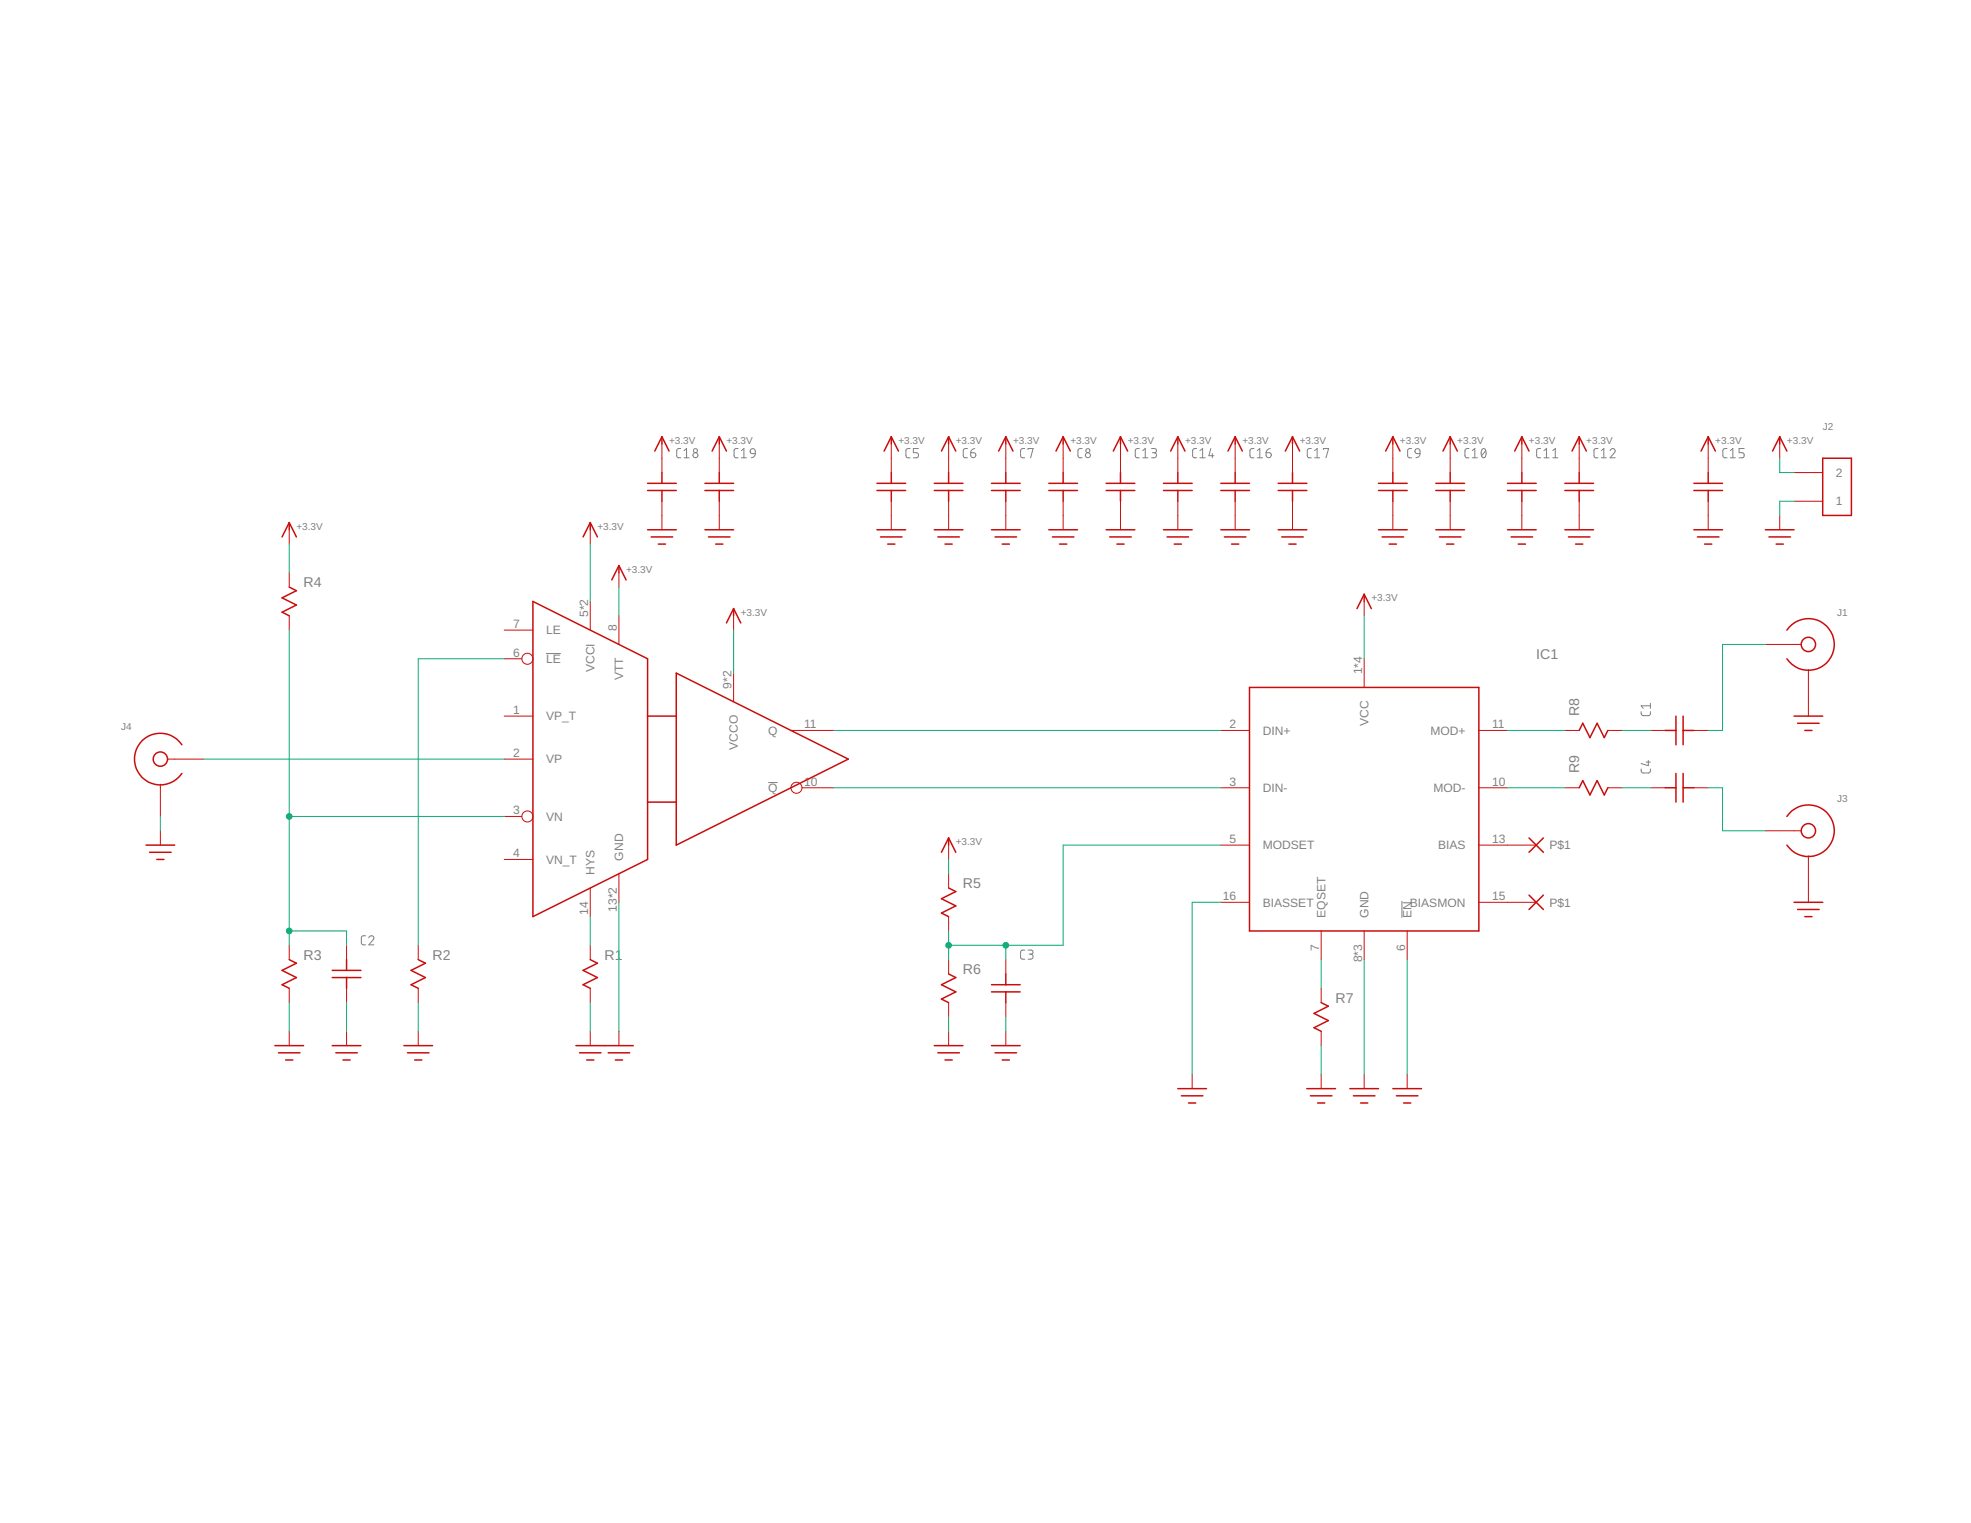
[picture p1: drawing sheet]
<svg xmlns="http://www.w3.org/2000/svg" width="279mm" height="216mm" viewBox="0 0 279 216" stroke-linecap="round" stroke-linejoin="round" font-family="sans-serif">
<g fill="none" stroke="#808080" stroke-width=".14">
<path d="M96.5 63.6h-.4l-.2 .3v.8l.2 .2h.4M97 64.9h.7M97 63.9l.3-.3v1.3M104.6 63.6h-.4l-.1 .3v.8l.1 .2h.4M105.1 64.9h.7M105.1 63.9l.4-.3v1.3M106.4 63.7l.3-.1 .3 .1 .1 .6-.7-.1-.1-.3zM107.1 64.3a.56 .56 0 0 1-.6 .6M129 63.6h-.4l-.2 .3 .1 .9 .5 .1M130.2 63.6h-.7v.6h.4a.36 .36 0 0 1 .3 .3 .36 .36 0 0 1-.3 .4h-.4M137.1 63.6h-.4l-.2 .3 .1 .8 .1 .2h.4M137.6 64.2h.4a.36 .36 0 0 1 .3 .4 .36 .36 0 0 1-.4 .3 .36 .36 0 0 1-.3-.4z"/>
<path d="M138.2 63.6h-.2a.56 .56 0 0 0-.4 .6M145.3 63.6h-.5l-.1 .3v.8l.2 .2h.4M145.7 63.7v-.1h.8l-.4 1.3M153.4 63.6h-.4l-.2 .3v.8l.2 .2h.4M161.5 63.6h-.4l-.2 .3 .1 .8 .1 .2h.4M162 64.9h.7M162 63.9l.3-.3v1.3M163.2 63.6h.5a.3 .3 0 0 1 .2 .3 .3 .3 0 0 1-.2 .3h-.3M163.6 64.2a.36 .36 0 0 1 .4 .3 .36 .36 0 0 1-.4 .4h-.4M169.6 63.6h-.4l-.1 .3v.8l.1 .2h.4M170.1 64.9h.7M170.1 63.9l.4-.3v1.3"/>
<path d="M171.6 63.6l-.2 1h.7M171.9 64.3v.6M177.8 63.6h-.5l-.1 .3v.8l.2 .2h.4M178.2 64.9h.8M178.2 63.9l.4-.3v1.3M179.5 64.2h.4a.36 .36 0 0 1 .3 .4 .36 .36 0 0 1-.4 .3 .36 .36 0 0 1-.3-.4zM180.1 63.6l-.5 .2-.1 .4M185.9 63.6h-.4l-.2 .3v.8l.2 .2h.4M186.4 64.9h.7M186.4 63.9l.3-.3v1.3M187.6 63.7v-.1h.7l-.3 1.3M200.1 63.6h-.4l-.2 .3 .1 .8 .1 .2h.4"/>
<path d="M200.7 63.7l.2-.1 .3 .1 .1 .6-.6-.1-.1-.3zM201.3 64.3a.56 .56 0 0 1-.6 .6M208.2 63.6h-.4l-.1 .3v.8l.1 .2h.4M208.7 64.9h.7M208.7 63.9l.4-.3v1.3M210.1 63.7l.2-.1a.8 .8 0 0 1 .1 1.3h-.1a.82 .82 0 0 1-.2-1.2zM210.6 63.9l-.6 .7M218.4 63.6h-.4l-.2 .3v.8l.2 .2h.4M218.9 64.9h.7M218.9 63.9l.3-.3v1.3M220.1 64.9h.7M220.1 63.9l.4-.3v1.3"/>
<path d="M226.5 63.6h-.4l-.1 .3v.8l.1 .2h.4M227 64.9h.7M227 63.9l.4-.3v1.3M228.2 63.9a.36 .36 0 0 1 .5-.3 .36 .36 0 0 1 .2 .6l-.7 .7h.8M244.8 63.6h-.4l-.2 .3v.8l.2 .2h.4M245.3 64.9h.7M245.3 63.9l.3-.3v1.3M247.2 63.6h-.7v.6h.5a.36 .36 0 0 1 .3 .3 .36 .36 0 0 1-.3 .4h-.5M77.4 92.6h2.1M234 99.7v.7M108.9 110.9h1.3M232.6 100.9l.1 .4 .2 .2 .9-.1 .1-.1 .1-.4"/>
<path d="M232.6 109l.1 .4 .2 .2h.9l.1-.2 .1-.4M233.4 108h.6M233.7 107.8v.7l-1.1-.3M234 100.1h-1.4l.3 .3M51.8 132.7h-.4l-.2 .2v.9l.2 .1h.4M52.3 132.9a.35 .35 0 0 1 .5-.2 .35 .35 0 0 1 .1 .5l-.6 .7h.7M145.3 134.7h-.5l-.1 .3v.8l.2 .2h.4M145.7 134.7h.5a.29 .29 0 0 1 .2 .3 .29 .29 0 0 1-.2 .3h-.3M146.1 135.3a.36 .36 0 0 1 .4 .3 .36 .36 0 0 1-.4 .4h-.4M198.7 127.7v2.4"/>
<circle cx="98.6" cy="64.5" r=".36"/>
<circle cx="98.6" cy="63.9" r=".29"/>
<circle cx="154.2" cy="63.9" r=".29"/>
<circle cx="154.2" cy="64.5" r=".36"/>
</g>
<g fill="none" stroke="#c90d0c" stroke-width=".14">
<path d="M41 75.1v2M83.7 75.1v2M93.8 62.9v4.1M93.8 71.1v4M102 62.9v4.1M102 71.1v4M126.3 62.9v4.1M126.3 71.1v4M134.5 62.9v4.1M134.5 71.1v4M142.6 62.9v4.1M142.6 71.1v4"/>
<path d="M150.7 62.9v4.1M150.7 71.1v4M158.8 62.9v4.1M158.8 71.1v4M167 62.9v4.1M167 71.1v4M175.1 62.9v4.1M175.1 71.1v4M183.2 62.9v4.1M183.2 71.1v4M197.4 62.9v4.1M197.4 71.1v4"/>
<path d="M205.6 62.9v4.1M205.6 71.1v4M215.7 62.9v4.1M215.7 71.1v4M223.9 62.9v4.1M223.9 71.1v4M242.1 62.9v4.1M242.1 71.1v4M252.3 62.9v2.1M252.3 73.1v2M254.3 67h4.1M254.3 71.1h4.1"/>
<path d="M41 81.2v2M41 87.3v2M71.5 89.3h4M71.5 93.4h2.5M83.7 85.3v4M87.7 81.2v2M87.7 87.3v4.1M104 87.3v2M104 95.4v4.1M193.4 85.3v2M193.4 93.4v4.1M250.3 91.4h5"/>
<path d="M256.3 94.9v6.6M22.7 111.2v4.5M22.7 117.8v2M23.7 107.6h5.1M71.5 101.5h4M71.5 107.6h4M71.5 115.7h2.5M112.1 103.5h6.1M113.7 111.7h4.5M134.5 119.8v2M173.1 103.5h4M173.1 111.7h4"/>
<path d="M173.1 119.8h4M209.6 103.5h4.1M209.6 111.7h4.1M209.6 119.8h8.2M221.8 103.5h2.1M221.8 111.7h2.1M227.9 103.5h2.1M227.9 111.7h2.1M234 103.5h2.1M234 111.7h2.1M240.1 103.5h2M240.1 111.7h2"/>
<path d="M250.3 117.8h5M41 134v2M49.1 134v2M59.3 134v2M71.5 121.8h4M83.7 125.9v4M83.7 134v2M87.7 123.8v4.1M134.5 123.8v2.1M134.5 129.9v2.1M134.5 136v2.1M142.6 136v2.1"/>
<path d="M173.1 127.9h4M187.3 132v4M193.4 132v4M199.5 132v4M209.6 127.9h8.2M256.3 121.3v6.6M41 140.1v2M41 146.2v2M49.1 140.1v2M49.1 146.2v2M59.3 140.1v2M59.3 146.2v2"/>
<path d="M83.7 140.1v2M83.7 146.2v2M87.7 146.2v2M134.5 142.1v2.1M134.5 146.2v2M142.6 142.1v2.1M142.6 146.2v2M169 152.3v2M187.3 140.1v2M187.3 146.2v2M187.3 152.3v2M193.4 152.3v2"/>
<path d="M199.5 152.3v2"/>
<circle cx="74.8" cy="93.4" r=".78"/>
<circle cx="74.8" cy="115.7" r=".78"/>
<circle cx="112.9" cy="111.7" r=".78"/>
</g>
<g fill="none" stroke="#c90d0c" stroke-width=".21">
<path d="M41 74.1v1M41 74.1l-1 2M41 74.1l1 2M83.7 74.1v1M83.7 74.1l-1 2M83.7 74.1l1 2M91.8 68.5h4.1M91.8 69.5h4.1M91.8 75.1h4.1M92.3 76.1h3.1M93.3 77.1h1M93.8 61.9v1"/>
<path d="M93.8 67v1.5M93.8 69.5v1.6M93.8 61.9l-1 2M93.8 61.9l1 2M99.9 68.5h4.1M99.9 69.5h4.1M99.9 75.1h4.1M100.4 76.1h3.1M101.5 77.1h1M102 61.9v1M102 67v1.5M102 69.5v1.6"/>
<path d="M102 61.9l-1.1 2M102 61.9l1 2M124.3 68.5h4.1M124.3 69.5h4.1M124.3 75.1h4.1M124.8 76.1h3.1M125.8 77.1h1.1M126.3 61.9v1M126.3 67v1.5M126.3 69.5v1.6M126.3 61.9l-1 2M126.3 61.9l1.1 2"/>
<path d="M132.4 68.5h4.1M132.4 69.5h4.1M132.4 75.1h4.1M132.9 76.1h3.1M134 77.1h1M134.5 61.9v1M134.5 67v1.5M134.5 69.5v1.6M134.5 61.9l-1 2M134.5 61.9l1 2M140.5 68.5h4.1M140.5 69.5h4.1"/>
<path d="M140.5 75.1h4.1M141.1 76.1h3M142.1 77.1h1M142.6 61.9v1M142.6 67v1.5M142.6 69.5v1.6M142.6 61.9l-1 2M142.6 61.9l1 2M148.7 68.5h4M148.7 69.5h4M148.7 75.1h4M149.2 76.1h3"/>
<path d="M150.2 77.1h1M150.7 61.9v1M150.7 67v1.5M150.7 69.5v1.6M150.7 61.9l-1 2M150.7 61.9l1 2M156.8 68.5h4.1M156.8 69.5h4.1M156.8 75.1h4.1M157.3 76.1h3.1M158.3 77.1h1M158.8 61.9v1"/>
<path d="M158.8 67v1.5M158.8 69.5v1.6M158.8 61.9l-1 2M158.8 61.9l1.1 2M164.9 68.5h4.1M164.9 69.5h4.1M164.9 75.1h4.1M165.4 76.1h3.1M166.5 77.1h1M167 61.9v1M167 67v1.5M167 69.5v1.6"/>
<path d="M167 61.9l-1.1 2M167 61.9l1 2M173.1 68.5h4M173.1 69.5h4M173.1 75.1h4M173.6 76.1h3M174.6 77.1h1M175.1 61.9v1M175.1 67v1.5M175.1 69.5v1.6M175.1 61.9l-1 2M175.1 61.9l1 2"/>
<path d="M181.2 68.5h4.1M181.2 69.5h4.1M181.2 75.1h4.1M181.7 76.1h3M182.7 77.1h1M183.2 61.9v1M183.2 67v1.5M183.2 69.5v1.6M183.2 61.9l-1 2M183.2 61.9l1 2M195.4 68.5h4.1M195.4 69.5h4.1"/>
<path d="M195.4 75.1h4.1M195.9 76.1h3.1M196.9 77.1h1.1M197.4 61.9v1M197.4 67v1.5M197.4 69.5v1.6M197.4 61.9l-1 2M197.4 61.9l1.1 2M203.5 68.5h4.1M203.5 69.5h4.1M203.5 75.1h4.1M204 76.1h3.1"/>
<path d="M205.1 77.1h1M205.6 61.9v1M205.6 67v1.5M205.6 69.5v1.6M205.6 61.9l-1 2M205.6 61.9l1 2M213.7 68.5h4.1M213.7 69.5h4.1M213.7 75.1h4.1M214.2 76.1h3.1M215.2 77.1h1M215.7 61.9v1"/>
<path d="M215.7 67v1.5M215.7 69.5v1.6M215.7 61.9l-1 2M215.7 61.9l1 2M221.8 68.5h4.1M221.8 69.5h4.1M221.8 75.1h4.1M222.3 76.1h3.1M223.4 77.1h1M223.9 61.9v1M223.9 67v1.5M223.9 69.5v1.6"/>
<path d="M223.9 61.9l-1.1 2M223.9 61.9l1 2M240.1 68.5h4.1M240.1 69.5h4.1M240.1 75.1h4.1M240.6 76.1h3.1M241.6 77.1h1.1M242.1 61.9v1M242.1 67v1.5M242.1 69.5v1.6M242.1 61.9l-1 2M242.1 61.9l1.1 2"/>
<path d="M250.3 75.1h4M250.8 76.1h3M251.8 77.1h1M252.3 61.9v1M252.3 61.9l-1 2M252.3 61.9l1 2M258.4 65h4v8.1h-4zM41 83.2l1 .5-2 1.1 2 1-2 1 1 .5M75.5 85.3l16.3 8.1v28.4l-16.3 8.1zM87.7 80.2v1M87.7 80.2l-1 2M87.7 80.2l1.1 2"/>
<path d="M95.9 95.4l24.3 12.2-24.3 12.2zM104 86.3v1M104 86.3l-1 2M104 86.3l1 2M177.1 97.5h32.5v34.5h-32.5zM193.4 84.2v1.1M193.4 84.2l-1 2.1M193.4 84.2l1 2.1M253.3 89.3a3.7 3.7 0 0 1 5.5-.7 3.7 3.7 0 0 1 0 5.5 3.7 3.7 0 0 1-5.5-.7M20.7 119.8h4.1M25.8 105.6a3.7 3.7 0 0 0-5.5-.7 3.7 3.7 0 0 0 0 5.5 3.7 3.7 0 0 0 5.5-.8M91.8 101.5h4.1"/>
<path d="M91.8 113.7h4.1M134.5 118.8v1M134.5 118.8l-1 2M134.5 118.8l1 2M216.7 118.8l2.1 2M218.8 118.8l-2.1 2M223.9 103.5l.5-1 1 2.1 1-2.1 1 2.1 .5-1.1M223.9 111.7l.5-1 1 2 1-2 1 2 .5-1M236.1 103.5h1.5M236.1 111.7h1.5M237.6 101.5v4.1M237.6 109.6v4.1"/>
<path d="M238.6 101.5v4.1M238.6 109.6v4.1M238.6 103.5h1.5M238.6 111.7h1.5M253.3 115.7a3.7 3.7 0 0 1 5.5-.7 3.7 3.7 0 0 1 0 5.5 3.7 3.7 0 0 1-5.5-.7M254.3 101.5h4.1M254.8 102.5h3.1M255.8 103.5h1.1M21.2 120.8h3.1M22.2 121.8h1M41 136l1 .5-2 1.1 2 1-2 1 1 .5M47.1 137.6h4.1"/>
<path d="M47.1 138.6h4.1M49.1 136v1.6M49.1 138.6v1.5M59.3 136l1 .5-2 1.1 2 1-2 1 1 .5M83.7 136l1 .5-2 1.1 2 1-2 1 1 .5M134.5 125.9l1 .5-2 1 2 1-2 1 1 .5M134.5 138.1l1 .5-2 1 2 1-2 1 1 .5M140.5 139.6h4.1M142.6 138.1v1.5M216.7 126.9l2.1 2M218.8 126.9l-2.1 2M254.3 127.9h4.1"/>
<path d="M254.8 128.9h3.1M255.8 129.9h1.1M39 148.2h4M39.5 149.2h3M40.5 150.3h1M47.1 148.2h4.1M47.6 149.2h3.1M48.6 150.3h1M57.3 148.2h4M57.8 149.2h3M58.8 150.3h1M81.6 148.2h8.2"/>
<path d="M82.1 149.2h3.1M83.2 150.3h1M86.2 149.2h3.1M87.2 150.3h1M132.4 148.2h4.1M132.9 149.2h3.1M134 150.3h1M140.5 148.2h4.1M140.5 140.6h4.1M141.1 149.2h3M142.1 150.3h1M142.6 140.6v1.5"/>
<path d="M167 154.3h4M167.5 155.3h3M168.5 156.4h1M185.3 154.3h4M185.8 155.3h3M186.8 156.4h1M187.3 142.1l1 .5-2 1.1 2 1-2 1 1 .5M191.3 154.3h4.1M191.9 155.3h3M192.9 156.4h1M197.4 154.3h4.1M198 155.3h3"/>
<path d="M199 156.4h1"/>
<circle cx="256.3" cy="91.4" r="1.02"/>
<circle cx="22.7" cy="107.6" r="1.02"/>
<circle cx="256.3" cy="117.8" r="1.02"/>
</g>
<g fill="none" stroke="#0dab76" stroke-width=".14">
<path d="M41 77.1v4.1M83.7 77.1v8.2M252.3 65v2h2M254.3 71.1h-2v2M41 89.3v44.7M71.5 93.4h-12.2v40.6M87.7 83.2v4.1M104 89.3v6.1M193.4 87.3v6.1M250.3 91.4h-6.1v12.1h-2.1M22.7 115.7v2.1M28.8 107.6h42.7"/>
<path d="M41 115.7h30.5M118.2 103.5h54.9M118.2 111.7h54.9M173.1 119.8h-22.4v14.2h-16.2M213.7 103.5h8.1M213.7 111.7h8.1M230 103.5h4M230 111.7h4M242.1 111.7h2.1v6.1h6.1M41 132h8.1v2M83.7 129.9v4.1M87.7 127.9v18.3"/>
<path d="M134.5 121.8v2M134.5 132v4M142.6 134v2M173.1 127.9h-4.1v24.4M187.3 136v4.1M193.4 136v16.3M199.5 136v16.3M41 142.1v4.1M49.1 142.1v4.1M59.3 142.1v4.1M83.7 142.1v4.1M134.5 144.2v2"/>
<path d="M142.6 144.2v2M187.3 148.2v4.1"/>
</g>
<g fill="#0dab76" stroke="#0dab76" stroke-width=".14">
<circle cx="41" cy="132" r=".4"/>
<circle cx="41" cy="115.7" r=".4"/>
<circle cx="134.5" cy="134" r=".4"/>
<circle cx="142.6" cy="134" r=".4"/>
</g>
<g font-size="2" fill="#808080">
<text x="43" y="83.2">R4</text>
<text x="217.8" y="93.4">IC1</text>
<text x="223.9" y="101.5" transform="rotate(-90 223.9 101.5)">R8</text>
<text x="223.9" y="109.6" transform="rotate(-90 223.9 109.6)">R9</text>
<text x="136.5" y="125.9">R5</text>
<text x="43" y="136">R3</text>
<text x="61.3" y="136">R2</text>
<text x="85.7" y="136">R1</text>
<text x="136.5" y="138.1">R6</text>
<text x="189.3" y="142.1">R7</text>
</g>
<g font-size="1.7" fill="#808080">
<text x="260.3" y="67.6">2</text>
<text x="260.3" y="71.7">1</text>
<text x="72.7" y="89">7</text>
<text x="77.4" y="89.9">LE</text>
<text x="83.4" y="87.5" transform="rotate(-90 83.4 87.5)">5*2</text>
<text x="87.5" y="89.5" transform="rotate(-90 87.5 89.5)">8</text>
<text x="72.7" y="93.1">6</text>
<text x="77.4" y="94">LE</text>
<text x="84.3" y="95.3" transform="rotate(-90 84.3 95.3)">VCCI</text>
<text x="193.1" y="95.6" transform="rotate(-90 193.1 95.6)">1*4</text>
<text x="72.7" y="101.2">1</text>
<text x="88.4" y="96.5" transform="rotate(-90 88.4 96.5)">VTT</text>
<text x="103.7" y="97.6" transform="rotate(-90 103.7 97.6)">9*2</text>
<text x="72.7" y="107.3">2</text>
<text x="77.4" y="102.1">VP_T</text>
<text x="104.6" y="106.3" transform="rotate(-90 104.6 106.3)">VCCO</text>
<text x="108.9" y="104.2">Q</text>
<text x="114" y="103.3">11</text>
<text x="174.3" y="103.3">2</text>
<text x="179" y="104.2">DIN+</text>
<text x="194" y="102.9" transform="rotate(-90 194 102.9)">VCC</text>
<text x="202.8" y="104.2">MOD+</text>
<text x="211.5" y="103.3">11</text>
<text x="77.4" y="108.2">VP</text>
<text x="108.9" y="112.3">Q</text>
<text x="114" y="111.4">10</text>
<text x="174.3" y="111.4">3</text>
<text x="179" y="112.3">DIN-</text>
<text x="203.2" y="112.3">MOD-</text>
<text x="211.5" y="111.4">10</text>
<text x="72.7" y="115.4">3</text>
<text x="77.4" y="116.3">VN</text>
<text x="174.3" y="119.5">5</text>
<text x="211.5" y="119.5">13</text>
<text x="72.7" y="121.5">4</text>
<text x="77.4" y="122.4">VN_T</text>
<text x="84.3" y="124" transform="rotate(-90 84.3 124)">HYS</text>
<text x="88.3" y="122" transform="rotate(-90 88.3 122)">GND</text>
<text x="179" y="120.4">MODSET</text>
<text x="203.8" y="120.4">BIAS</text>
<text x="219.6" y="120.4">P$1</text>
<text x="83.4" y="129.7" transform="rotate(-90 83.4 129.7)">14</text>
<text x="87.5" y="129.3" transform="rotate(-90 87.5 129.3)">13*2</text>
<text x="173.4" y="127.6">16</text>
<text x="179" y="128.5">BIASSET</text>
<text x="187.9" y="130.1" transform="rotate(-90 187.9 130.1)">EQSET</text>
<text x="194" y="130.1" transform="rotate(-90 194 130.1)">GND</text>
<text x="199.8" y="128.5">BIASMON</text>
<text x="200.1" y="130.1" transform="rotate(-90 200.1 130.1)">EN</text>
<text x="211.5" y="127.6">15</text>
<text x="219.6" y="128.5">P$1</text>
<text x="187" y="134.8" transform="rotate(-90 187 134.8)">7</text>
<text x="193.1" y="136.4" transform="rotate(-90 193.1 136.4)">8*3</text>
<text x="199.2" y="134.8" transform="rotate(-90 199.2 134.8)">6</text>
</g>
<g font-size="1.4" fill="#808080">
<text x="94.8" y="62.9">+3.3V</text>
<text x="103" y="62.9">+3.3V</text>
<text x="127.4" y="62.9">+3.3V</text>
<text x="135.5" y="62.9">+3.3V</text>
<text x="143.6" y="62.9">+3.3V</text>
<text x="151.7" y="62.9">+3.3V</text>
<text x="159.9" y="62.9">+3.3V</text>
<text x="168" y="62.9">+3.3V</text>
<text x="176.1" y="62.9">+3.3V</text>
<text x="184.2" y="62.9">+3.3V</text>
<text x="198.5" y="62.9">+3.3V</text>
<text x="206.6" y="62.9">+3.3V</text>
<text x="216.7" y="62.9">+3.3V</text>
<text x="224.9" y="62.9">+3.3V</text>
<text x="243.2" y="62.9">+3.3V</text>
<text x="253.3" y="62.9">+3.3V</text>
<text x="258.4" y="60.9">J2</text>
<text x="42" y="75.1">+3.3V</text>
<text x="84.7" y="75.1">+3.3V</text>
<text x="88.8" y="81.2">+3.3V</text>
<text x="105" y="87.3">+3.3V</text>
<text x="194.4" y="85.3">+3.3V</text>
<text x="260.4" y="87.3">J1</text>
<text x="17.2" y="103.5">J4</text>
<text x="260.4" y="113.7">J3</text>
<text x="135.5" y="119.8">+3.3V</text>
</g>
</svg>
